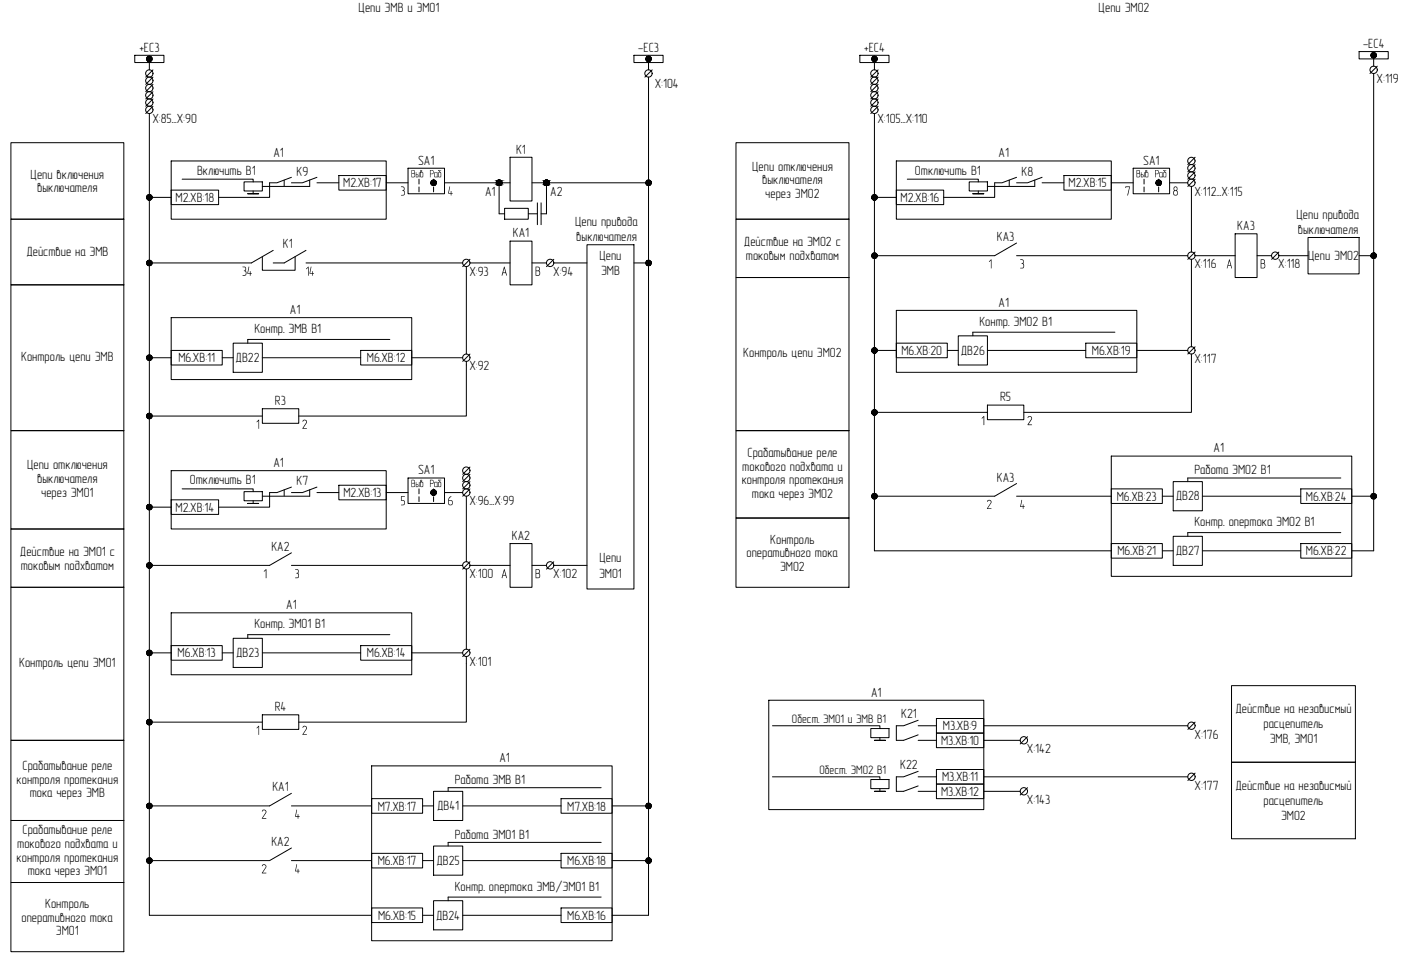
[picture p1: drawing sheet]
<svg xmlns="http://www.w3.org/2000/svg" width="384mm" height="264mm" viewBox="0 0 384 264" stroke-linecap="round" stroke-linejoin="round" font-family="sans-serif">
<g fill="none" stroke="#000" stroke-width=".27">
<path d="M37 15.2h8v2h-8zM41 16.2v3M42 19.2l-2 2M174 15.2h8v2h-8zM178 16.2v3M179 19.2l-2 2M236 15.2h8v2h-8zM240 16.2v3M241 19.2l-2 2M373 14.2h8v2h-8zM377 15.2v3M378 18.2l-2 2"/>
<path d="M3 39.2h31v21h-31zM41 31.2v220h61M42 21.2l-2 2M42 23.2l-2 2M42 25.2l-2 2M42 27.2l-2 2M42 29.2l-2 2M178 21.2v230h-10M202 39.2h31v21h-31zM240 31.2v119.9h65M241 21.2l-2 2M241 23.2l-2 2"/>
<path d="M241 25.2l-2 2M241 27.2l-2 2M241 29.2l-2 2M377 20.2v130.9h-6M41 54.2h6M47 52.2h13v4h-13zM47 44.2h59v16h-59zM50 49.2h19.5v.7M67 49.9h5v2.5h-5zM69.5 52.4v.8M71 53.2h-3h3M78 49.4v1.7"/>
<path d="M80 48.7l-4 1.5h-2v4h-14M85 49.4v1.8h-13M87 48.7l-4 1.5h-3M87 50.2h6M93 48.2h13v4h-13zM106 50.2h6M112 46.2h10v7h-10zM115 49.2v1.3M115 51.3v1.4M119 49.2v1.3M119 51.3v1.4M122 50.2h18"/>
<path d="M137 50.2v8.5h1.5M138.5 57.2h6.5v3h-6.5zM140 43.2h6v12h-6zM145 58.7h2.5M146 50.2h32M147.5 55.7v6M148.5 55.7v6M150 50.2v8.5h-1.5M240 54.2h6M246 44.2h59v16h-59zM246 52.2h13v4h-13zM249 49.2h19.5v.7"/>
<path d="M266 49.9h5v2.5h-5zM268.5 52.4v.8M270 53.2h-3h3M277 49.4v1.7M279 48.7l-4 1.5h-2v4h-14M284 49.4v1.8h-13M286 48.7l-4 1.5h-3M286 50.2h6M292 48.2h13v4h-13zM305 50.2h6M311 46.2h10v7h-10zM314 49.2v1.3"/>
<path d="M314 51.3v1.4M318 49.2v1.3M318 51.3v1.4M321 50.2h5M327 51.2v18M328 43.2l-2 2M328 45.2l-2 2M328 47.2l-2 2M328 49.2l-2 2M3 60.2h31v18h-31zM3 78.2h31v40h-31zM72 70.4v3.8h9v-3.8"/>
<path d="M75 68.7l-6 3.5h-28M84 68.7l-6 3.5h-3M84 72.2h43M128 73.2v24M129 72.2h11M129 71.2l-2 2M140 66.2h6v12h-6zM146 72.2h4M152 72.2h9.1M152 71.2l-2 2M161.1 67.2h12.9v94.4h-12.9zM174 72.2h4"/>
<path d="M202 60.2h31v16h-31zM202 76.2h31v42h-31zM279 66.7l-6 3.5h-33M279 70.2h47M327 71.2v24M328 70.2h11M328 69.2l-2 2M339 64.2h6v12h-6zM345 70.2h4M351 70.2h8M351 69.2l-2 2M359 65.2h14v10h-14z"/>
<path d="M373 70.2h4M41 98.2h6M47 87.2h66v17h-66zM47 96.2h14v4h-14zM61 98.2h3M64 94.2h8v8h-8zM72 98.2h27M99 96.2h14v4h-14zM107 93.2h-39v1M113 98.2h14M128 99.2v15h-46M129 97.2l-2 2"/>
<path d="M240 96.2h6M246 85.2h66v17h-66zM246 94.2h14v4h-14zM260 96.2h3M263 92.2h8v8h-8zM271 96.2h27M298 94.2h14v4h-14zM306 91.2h-39v1M312 96.2h14M327 97.2v16h-46M328 95.2l-2 2M3 118.2h31v27h-31z"/>
<path d="M41 114.2h31M72 112.2h10v4h-10zM202 118.2h31v24h-31zM240 113.2h31M271 111.2h10v4h-10zM41 139.2h6M47 137.2h13v4h-13zM47 129.2h59v16h-59zM50 134.1h19.5v.8M67 134.9h5v2.5h-5zM69.5 137.4v.8M71 138.2h-3h3"/>
<path d="M78 134.4v1.7M80 133.7l-4 1.5h-2v4h-14M85 134.4v1.8h-13M87 133.7l-4 1.5h-3M87 135.2h6M93 133.2h13v4h-13zM106 135.2h6M112 131.2h10v7h-10zM115 134.1v1.4M115 136.3v1.3M119 134.1v1.4M119 136.3v1.3"/>
<path d="M122 135.2h5M128 136.2v18M129 128.2l-2 1.9M129 130.1l-2 2.1M129 132.2l-2 1.9M129 134.1l-2 2.1M279 132.7l-6 3.5h-33M279 136.2h26M305 125.2h66v33h-66zM305 134.1h14v4.1h-14zM319 136.2h3M322 132.2h8v8h-8z"/>
<path d="M330 136.2h27M357 134.1h14v4.1h-14zM368 131.2h-42v1M371 136.2h6M3 145.2h31v16h-31zM80 151.7l-6 3.4h-33M80 155.1h47M128 156.2v22M129 155.1h11M129 154.2l-2 2M140 149.2h6v12h-6zM146 155.1h4"/>
<path d="M152 155.1h9.1M152 154.2l-2 2M202 142.2h31v19h-31zM305 149.2h14v4h-14zM319 151.1h3M322 147.2h8v7.9h-8zM330 151.1h27M357 149.2h14v4h-14zM368 146.2h-42v1M3 161.2h31v42h-31zM41 179.2h6M47 168.2h66v17h-66z"/>
<path d="M47 177.2h14v4h-14zM61 179.2h3M64 175.1h8v8.1h-8zM72 179.2h27M99 177.2h14v4h-14zM107 174.2h-39v.9M113 179.2h14M129 178.2l-2 2M41 198.2h31M72 196.1h10v4h-10zM128 180.2v18h-46M211 192.1h59v30.1h-59z"/>
<path d="M212 199.2h29.5v.7M239 199.9h5v2.5h-5zM252 197.6l-4 1.6h-2v4h2l4-1.5M252 199.2h5M257 197.2h13v4h-13zM270 199.2h56M328 198.2l-2 1.9M338 188.1h34v21.1h-34zM3 203.2h31v21.9h-31zM80 217.7l-6 3.4h-33M102 210.2h66v47.9h-66zM102 219.2h14v4h-14z"/>
<path d="M119 217.1h8v8h-8zM154 219.2h14v4h-14zM165 216.1h-42v1M212 213.2h29.5v.7M239 213.9h5v2.5h-5zM241.5 202.4v.8M241.5 216.4v.7M243 203.2h-3h3M243 217.1h-3h3M252 211.7l-4 1.5h-2v3.9h2l4-1.4M252 203.2h5M252 213.2h5"/>
<path d="M252 217.1h5M257 201.2h13v4h-13zM257 211.2h13v4h-13zM257 215.2h13v4h-13zM270 203.2h10M270 213.2h56M270 217.1h10M282 202.2l-2 1.9M282 216.1l-2 2.1M328 212.1l-2 2.1M338 209.2h34v21h-34zM3 225.1h31v17.1h-31z"/>
<path d="M80 232.7l-6 3.5h-33M80 236.2h22M80 221.1h22M102 234.2h14v4h-14zM116 236.2h3M116 221.1h3M119 232.2h8v8h-8zM127 236.2h27M127 221.1h27M154 234.2h14v4h-14zM165 231.2h-42v1M168 236.2h10"/>
<path d="M168 221.1h10M3 242.2h31v18.9h-31zM102 249.1h14v4h-14zM116 251.2h3M119 247.2h8v8h-8zM127 251.2h27M154 249.1h14v4h-14zM165 246.2h-42v1"/>
<circle cx="377" cy="19.2" r="1.01"/>
<circle cx="41" cy="24.2" r="1.01"/>
<circle cx="41" cy="30.1" r="1.01"/>
<circle cx="41" cy="22.1" r="1.01"/>
<circle cx="41" cy="28.2" r="1.01"/>
<circle cx="41" cy="20.2" r="1.01"/>
<circle cx="41" cy="26.1" r="1.01"/>
<circle cx="178" cy="20.2" r="1.01"/>
<circle cx="240" cy="20.2" r="1.01"/>
<circle cx="240" cy="22.1" r="1.01"/>
<circle cx="240" cy="24.2" r="1.01"/>
<circle cx="240" cy="26.1" r="1.01"/>
<circle cx="240" cy="28.2" r="1.01"/>
<circle cx="240" cy="30.1" r="1.01"/>
<circle cx="137" cy="50.1" r=".75"/>
<circle cx="150" cy="50.1" r=".75"/>
<circle cx="327" cy="44.2" r="1.01"/>
<circle cx="327" cy="48.2" r="1.01"/>
<circle cx="327" cy="46.1" r="1.01"/>
<circle cx="327" cy="50.1" r="1.01"/>
<circle cx="128" cy="72.1" r="1.01"/>
<circle cx="151" cy="72.1" r="1.01"/>
<circle cx="327" cy="70.2" r="1.01"/>
<circle cx="350" cy="70.2" r="1.01"/>
<circle cx="128" cy="98.2" r="1.01"/>
<circle cx="327" cy="96.1" r="1.01"/>
<circle cx="128" cy="135.2" r="1.01"/>
<circle cx="128" cy="133.1" r="1.01"/>
<circle cx="128" cy="129.1" r="1.01"/>
<circle cx="128" cy="131.2" r="1.01"/>
<circle cx="128" cy="155.1" r="1.01"/>
<circle cx="151" cy="155.1" r="1.01"/>
<circle cx="128" cy="179.1" r="1.01"/>
<circle cx="327" cy="199.1" r="1.01"/>
<circle cx="281" cy="203.1" r="1.01"/>
<circle cx="281" cy="217.1" r="1.01"/>
<circle cx="327" cy="213.2" r="1.01"/>
</g>
<g fill="#000" stroke="#000" stroke-width=".27">
<path d="M136.8 50.9h.4zM136.9 49.4h.2zM149.8 50.9h.4zM149.9 49.4h.2z"/>
<path d="M40.3 15.9l-.1 .3h.8zM40.2 16.2h.8l-.7 .2zM40.3 16.4l.1 .2 .6-.4z"/>
<path d="M40.4 16.6l.1 .2 .5-.6zM41 16.2l-.2 .7-.3-.1zM41 16.2l-.2 .7h.2z"/>
<path d="M40.5 15.6l.5 .6-.2-.8zM40.5 15.6l.5 .6-.6-.5zM40.4 15.7l-.1 .2 .7 .3z"/>
<path d="M41 16.2v.7h.2zM41 16.2l.4 .6-.2 .1zM41 16.2l.4 .6 .2-.2z"/>
<path d="M41.2 15.4l-.2 .8 .4-.6zM41 15.4h.2l-.2 .8zM40.8 15.4l.2 .8v-.8z"/>
<path d="M41 16.2l.6 .4 .1-.2zM41 16.2h.7v.2z"/>
<path d="M41 16.2h.7v-.3zM41 16.2l.6-.5 .1 .2zM41.4 15.6l-.4 .6 .6-.5z"/>
<path d="M177.3 15.9l-.1 .3h.8zM177.2 16.2h.8l-.7 .2zM177.3 16.4l.1 .2 .6-.4z"/>
<path d="M177.4 16.6l.1 .2 .5-.6zM178 16.2l-.3 .7-.2-.1zM178 16.2l-.3 .7h.3z"/>
<path d="M177.5 15.6l.5 .6-.3-.8zM177.5 15.6l.5 .6-.6-.5zM177.4 15.7l-.1 .2 .7 .3z"/>
<path d="M178 16.2v.7h.2zM178 16.2l.4 .6-.2 .1zM178 16.2l.4 .6 .2-.2z"/>
<path d="M178.2 15.4l-.2 .8 .4-.6zM178 15.4h.2l-.2 .8zM177.7 15.4l.3 .8v-.8z"/>
<path d="M178 16.2l.6 .4 .1-.2zM178 16.2h.7v.2z"/>
<path d="M178 16.2h.7v-.3zM178 16.2l.6-.5 .1 .2zM178.4 15.6l-.4 .6 .6-.5z"/>
<path d="M239.3 15.9l-.1 .3h.8zM239.2 16.2h.8l-.7 .2zM239.3 16.4l.1 .2 .6-.4z"/>
<path d="M239.4 16.6l.2 .2 .4-.6zM240 16.2l-.3 .7-.1-.1zM240 16.2l-.3 .7h.3z"/>
<path d="M239.6 15.6l.4 .6-.3-.8zM239.6 15.6l.4 .6-.6-.5zM239.4 15.7l-.1 .2 .7 .3z"/>
<path d="M240 16.2v.7h.2zM240 16.2l.4 .6-.2 .1zM240 16.2l.4 .6 .2-.2z"/>
<path d="M240.2 15.4l-.2 .8 .4-.6zM240 15.4h.2l-.2 .8zM239.7 15.4l.3 .8v-.8z"/>
<path d="M240 16.2l.6 .4 .1-.2zM240 16.2h.7v.2z"/>
<path d="M240 16.2h.7v-.3zM240 16.2l.6-.5 .1 .2zM240.4 15.6l-.4 .6 .6-.5z"/>
<path d="M376.3 14.9l-.1 .3h.8zM376.2 15.2h.8l-.7 .2zM376.3 15.4l.1 .2 .6-.4z"/>
<path d="M376.4 15.6l.1 .2 .5-.6zM377 15.2l-.2 .7-.3-.1zM377 15.2l-.2 .7h.2z"/>
<path d="M376.5 14.6l.5 .6-.2-.7zM376.5 14.6l.5 .6-.6-.5zM376.4 14.7l-.1 .2 .7 .3z"/>
<path d="M377 15.2v.7h.2zM377 15.2l.4 .6-.2 .1zM377 15.2l.4 .6 .2-.2z"/>
<path d="M377.2 14.5l-.2 .7 .4-.6zM377 14.4l.2 .1-.2 .7zM376.8 14.5l.2 .7v-.8z"/>
<path d="M377 15.2l.6 .4 .1-.2zM377 15.2h.7v.2z"/>
<path d="M377 15.2h.7v-.3zM377 15.2l.6-.5 .1 .2zM377.4 14.6l-.4 .6 .6-.5z"/>
<path d="M40.3 53.9l-.1 .3h.8zM40.2 54.2h.8l-.7 .2zM40.3 54.4l.1 .2 .6-.4z"/>
<path d="M40.4 54.6l.1 .2 .5-.6zM41 54.2l-.2 .7-.3-.1zM41 54.2l-.2 .7h.2z"/>
<path d="M40.5 53.5l.5 .7-.2-.8zM40.5 53.5l.5 .7-.6-.5zM40.4 53.7l-.1 .2 .7 .3z"/>
<path d="M41 54.2v.7h.2zM41 54.2l.4 .6-.2 .1zM41 54.2l.4 .6 .2-.2z"/>
<path d="M41.2 53.4l-.2 .8 .4-.7zM41 53.4h.2l-.2 .8zM40.8 53.4l.2 .8v-.8z"/>
<path d="M41 54.2l.6 .4 .1-.2zM41 54.2h.7v.2z"/>
<path d="M41 54.2h.7v-.3zM41 54.2l.6-.5 .1 .2zM41.4 53.5l-.4 .7 .6-.5z"/>
<path d="M118.3 49.9l-.1 .3h.8zM118.2 50.2h.8l-.7 .2zM118.3 50.4l.1 .2 .6-.4z"/>
<path d="M118.4 50.6l.1 .2 .5-.6zM119 50.2l-.2 .7-.3-.1zM119 50.2l-.2 .7h.2z"/>
<path d="M118.5 49.5l.5 .7-.2-.8zM118.4 49.7l.1-.2 .5 .7zM118.4 49.7l-.1 .2 .7 .3z"/>
<path d="M119 50.2v.7h.2zM119 50.2l.4 .6-.2 .1zM119 50.2l.4 .6 .2-.2z"/>
<path d="M119.2 49.4l-.2 .8 .4-.7zM119 49.4h.2l-.2 .8zM118.8 49.4l.2 .8v-.8z"/>
<path d="M119 50.2l.6 .4 .1-.2zM119 50.2h.7v.2z"/>
<path d="M119 50.2h.7v-.3zM119 50.2l.6-.5 .1 .2zM119.4 49.5l-.4 .7 .6-.5z"/>
<path d="M136.8 50.9h.3zM136.9 50.9h.2z"/>
<path d="M136.9 49.4h.3zM136.8 49.4h.4z"/>
<path d="M136.8 49.4l.4 .1zM136.7 49.5h.5z"/>
<path d="M136.7 49.5h.6zM136.7 49.5h.6z"/>
<path d="M136.7 50.9h.5zM136.7 50.9h.5z"/>
<path d="M136.7 49.5h.7zM136.6 49.5h.8z"/>
<path d="M136.7 50.8h.6zM136.7 50.8l.5 .1z"/>
<path d="M136.6 49.5h.8zM136.6 49.5h.8z"/>
<path d="M136.6 50.8h.8zM136.6 50.8h.7z"/>
<path d="M136.6 49.5l.9 .1zM136.5 49.6h1z"/>
<path d="M136.6 50.8h.8zM136.6 50.8h.8z"/>
<path d="M136.5 49.6l1 .1zM136.5 49.6l1 .1z"/>
<path d="M136.5 50.7h1zM136.5 50.7l.9 .1z"/>
<path d="M136.5 49.7h1.1zM136.4 49.7h1.2z"/>
<path d="M136.5 50.7h1zM136.5 50.7h1z"/>
<path d="M136.4 49.7l1.2 .1zM136.4 49.7l1.2 .1z"/>
<path d="M136.4 50.6h1.2zM136.4 50.6l1.1 .1z"/>
<path d="M136.4 49.8h1.3zM136.4 49.8h1.3z"/>
<path d="M136.4 50.6h1.2zM136.4 50.6h1.2z"/>
<path d="M136.3 49.8l1.4 .1zM136.3 49.8l1.4 .1z"/>
<path d="M136.3 50.5h1.4zM136.3 50.5l1.3 .1z"/>
<path d="M136.3 49.9h1.4zM136.3 49.9h1.4z"/>
<path d="M136.3 50.4h1.4zM136.3 50.4l1.4 .1z"/>
<path d="M136.3 49.9l1.4 .1zM136.3 49.9l1.4 .1z"/>
<path d="M136.3 50.4h1.4zM136.3 50.4h1.4z"/>
<path d="M136.3 50l1.4 .1zM136.3 50l1.4 .1z"/>
<path d="M136.2 50.1l1.5 .1zM136.2 50.1l1.5 .1z"/>
<path d="M136.2 50.2l1.5 .1zM136.2 50.2l1.5 .1z"/>
<path d="M136.3 50.3h1.4zM136.3 50.3l1.4 .1z"/>
<path d="M136.2 50.2h1.5zM136.2 50.2h1.5z"/>
<path d="M149.8 50.9h.3zM149.9 50.9h.2z"/>
<path d="M149.9 49.4h.3zM149.8 49.4h.4z"/>
<path d="M149.8 49.4l.4 .1zM149.7 49.5h.5z"/>
<path d="M149.7 49.5h.6zM149.7 49.5h.6z"/>
<path d="M149.7 50.9h.5zM149.7 50.9h.5z"/>
<path d="M149.7 49.5h.7zM149.6 49.5h.8z"/>
<path d="M149.7 50.8h.6zM149.7 50.8l.5 .1z"/>
<path d="M149.6 49.5h.8zM149.6 49.5h.8z"/>
<path d="M149.6 50.8h.8zM149.6 50.8h.7z"/>
<path d="M149.6 49.5l.9 .1zM149.5 49.6h1z"/>
<path d="M149.6 50.8h.8zM149.6 50.8h.8z"/>
<path d="M149.5 49.6l1 .1zM149.5 49.6l1 .1z"/>
<path d="M149.5 50.7h1zM149.5 50.7l.9 .1z"/>
<path d="M149.4 49.7h1.2zM149.4 49.7h1.2z"/>
<path d="M149.4 50.7h1.1zM149.4 50.7h1.1z"/>
<path d="M149.4 49.7l1.2 .1zM149.4 49.7l1.2 .1z"/>
<path d="M149.4 50.6h1.2zM149.4 50.6l1.1 .1z"/>
<path d="M149.4 49.8h1.3zM149.4 49.8h1.3z"/>
<path d="M149.4 50.6h1.2zM149.4 50.6h1.2z"/>
<path d="M149.3 49.8l1.4 .1zM149.3 49.8l1.4 .1z"/>
<path d="M149.3 50.5h1.4zM149.3 50.5l1.3 .1z"/>
<path d="M149.3 49.9h1.4zM149.3 49.9h1.4z"/>
<path d="M149.3 50.4h1.4zM149.3 50.4l1.4 .1z"/>
<path d="M149.3 49.9l1.4 .1zM149.3 49.9l1.4 .1z"/>
<path d="M149.3 50.4h1.4zM149.3 50.4h1.4z"/>
<path d="M149.3 50l1.4 .1zM149.3 50l1.4 .1z"/>
<path d="M149.3 50.3h1.4zM149.3 50.3l1.4 .1z"/>
<path d="M149.2 50.1l1.5 .1zM149.2 50.1l1.5 .1z"/>
<path d="M149.2 50.2h1.5zM149.2 50.2h1.5z"/>
<path d="M149.2 50.2h1.5zM149.2 50.2l1.5 .1z"/>
<path d="M177.3 49.9l-.1 .3h.8zM177.2 50.2h.8l-.7 .2zM177.3 50.4l.1 .2 .6-.4z"/>
<path d="M177.4 50.6l.1 .2 .5-.6zM178 50.2l-.3 .7-.2-.1zM178 50.2l-.3 .7h.3z"/>
<path d="M177.5 49.5l.5 .7-.3-.8zM177.5 49.5l.5 .7-.6-.5zM177.4 49.7l-.1 .2 .7 .3z"/>
<path d="M178 50.2v.7h.2zM178 50.2l.4 .6-.2 .1zM178 50.2l.4 .6 .2-.2z"/>
<path d="M178.2 49.4l-.2 .8 .4-.7zM178 49.4h.2l-.2 .8zM177.7 49.4l.3 .8v-.8z"/>
<path d="M178 50.2l.6 .4 .1-.2zM178 50.2h.7v.2z"/>
<path d="M178 50.2h.7v-.3zM178 50.2l.6-.5 .1 .2zM178.4 49.5l-.4 .7 .6-.5z"/>
<path d="M239.3 53.9l-.1 .3h.8zM239.2 54.2h.8l-.7 .2zM239.3 54.4l.1 .2 .6-.4z"/>
<path d="M239.4 54.6l.2 .2 .4-.6zM240 54.2l-.3 .7-.1-.1zM240 54.2l-.3 .7h.3z"/>
<path d="M239.6 53.5l.4 .7-.3-.8zM239.6 53.5l.4 .7-.6-.5zM239.4 53.7l-.1 .2 .7 .3z"/>
<path d="M240 54.2v.7h.2zM240 54.2l.4 .6-.2 .1zM240 54.2l.4 .6 .2-.2z"/>
<path d="M240.2 53.4l-.2 .8 .4-.7zM240 53.4h.2l-.2 .8zM239.7 53.4l.3 .8v-.8z"/>
<path d="M240 54.2l.6 .4 .1-.2zM240 54.2h.7v.2z"/>
<path d="M240 54.2h.7v-.3zM240 54.2l.6-.5 .1 .2zM240.4 53.5l-.4 .7 .6-.5z"/>
<path d="M317.3 49.9l-.1 .3h.8zM317.2 50.2h.8l-.7 .2zM317.3 50.4l.1 .2 .6-.4z"/>
<path d="M317.4 50.6l.1 .2 .5-.6zM318 50.2l-.3 .7-.2-.1zM318 50.2l-.3 .7h.3z"/>
<path d="M317.5 49.5l.5 .7-.3-.8zM317.5 49.5l.5 .7-.6-.5zM317.4 49.7l-.1 .2 .7 .3z"/>
<path d="M318 50.2v.7h.2zM318 50.2l.4 .6-.2 .1zM318 50.2l.4 .6 .2-.2z"/>
<path d="M318.2 49.4l-.2 .8 .4-.7zM318 49.4h.2l-.2 .8zM317.7 49.4l.3 .8v-.8z"/>
<path d="M318 50.2l.6 .4 .1-.2zM318 50.2h.7v.2z"/>
<path d="M318 50.2h.7v-.3zM318 50.2l.6-.5 .1 .2zM318.4 49.5l-.4 .7 .6-.5z"/>
<path d="M40.3 71.9l-.1 .3h.8zM40.2 72.2h.8l-.7 .2zM40.3 72.4l.1 .2 .6-.4z"/>
<path d="M40.4 72.6l.1 .2 .5-.6zM41 72.2l-.2 .7-.3-.1zM41 72.2l-.2 .7h.2z"/>
<path d="M40.5 71.6l.5 .6-.2-.7zM40.5 71.6l.5 .6-.6-.5zM40.4 71.7l-.1 .2 .7 .3z"/>
<path d="M41 72.2v.7h.2zM41 72.2l.4 .6-.2 .1zM41 72.2l.4 .6 .2-.2z"/>
<path d="M41.2 71.5l-.2 .7 .4-.6zM41 71.4l.2 .1-.2 .7zM40.8 71.5l.2 .7v-.8z"/>
<path d="M41 72.2l.6 .4 .1-.2zM41 72.2h.7v.2z"/>
<path d="M41 72.2h.7v-.3zM41 72.2l.6-.5 .1 .2zM41.4 71.6l-.4 .6 .6-.5z"/>
<path d="M177.3 71.9l-.1 .3h.8zM177.2 72.2h.8l-.7 .2zM177.3 72.4l.1 .2 .6-.4z"/>
<path d="M177.4 72.6l.1 .2 .5-.6zM178 72.2l-.3 .7-.2-.1zM178 72.2l-.3 .7h.3z"/>
<path d="M177.5 71.6l.5 .6-.3-.7zM177.5 71.6l.5 .6-.6-.5zM177.4 71.7l-.1 .2 .7 .3z"/>
<path d="M178 72.2v.7h.2zM178 72.2l.4 .6-.2 .1zM178 72.2l.4 .6 .2-.2z"/>
<path d="M178.2 71.5l-.2 .7 .4-.6zM178 71.4l.2 .1-.2 .7zM177.7 71.5l.3 .7v-.8z"/>
<path d="M178 72.2l.6 .4 .1-.2zM178 72.2h.7v.2z"/>
<path d="M178 72.2h.7v-.3zM178 72.2l.6-.5 .1 .2zM178.4 71.6l-.4 .6 .6-.5z"/>
<path d="M239.3 69.9l-.1 .3h.8zM239.2 70.2h.8l-.7 .2zM239.3 70.4l.1 .2 .6-.4z"/>
<path d="M239.4 70.6l.2 .2 .4-.6zM240 70.2l-.3 .7-.1-.1zM240 70.2l-.3 .7h.3z"/>
<path d="M239.6 69.5l.4 .7-.3-.8zM239.6 69.5l.4 .7-.6-.5zM239.4 69.7l-.1 .2 .7 .3z"/>
<path d="M240 70.2v.7h.2zM240 70.2l.4 .6-.2 .1zM240 70.2l.4 .6 .2-.2z"/>
<path d="M240.2 69.4l-.2 .8 .4-.7zM240 69.4h.2l-.2 .8zM239.7 69.4l.3 .8v-.8z"/>
<path d="M240 70.2l.6 .4 .1-.2zM240 70.2h.7v.2z"/>
<path d="M240 70.2h.7v-.3zM240 70.2l.6-.5 .1 .2zM240.4 69.5l-.4 .7 .6-.5z"/>
<path d="M376.3 69.9l-.1 .3h.8zM376.2 70.2h.8l-.7 .2zM376.3 70.4l.1 .2 .6-.4z"/>
<path d="M376.4 70.6l.1 .2 .5-.6zM377 70.2l-.2 .7-.3-.1zM377 70.2l-.2 .7h.2z"/>
<path d="M376.5 69.5l.5 .7-.2-.8zM376.5 69.5l.5 .7-.6-.5zM376.4 69.7l-.1 .2 .7 .3z"/>
<path d="M377 70.2v.7h.2zM377 70.2l.4 .6-.2 .1zM377 70.2l.4 .6 .2-.2z"/>
<path d="M377.2 69.4l-.2 .8 .4-.7zM377 69.4h.2l-.2 .8zM376.8 69.4l.2 .8v-.8z"/>
<path d="M377 70.2l.6 .4 .1-.2zM377 70.2h.7v.2z"/>
<path d="M377 70.2h.7v-.3zM377 70.2l.6-.5 .1 .2zM377.4 69.5l-.4 .7 .6-.5z"/>
<path d="M40.3 97.9l-.1 .3h.8zM40.2 98.2h.8l-.7 .2zM40.3 98.4l.1 .2 .6-.4z"/>
<path d="M40.4 98.6l.1 .2 .5-.6zM41 98.2l-.2 .7-.3-.1zM41 98.2l-.2 .7h.2z"/>
<path d="M40.5 97.6l.5 .6-.2-.8zM40.5 97.6l.5 .6-.6-.5zM40.4 97.7l-.1 .2 .7 .3z"/>
<path d="M41 98.2v.7h.2zM41 98.2l.4 .6-.2 .1zM41 98.2l.4 .6 .2-.2z"/>
<path d="M41.2 97.4l-.2 .8 .4-.6zM41 97.4h.2l-.2 .8zM40.8 97.4l.2 .8v-.8z"/>
<path d="M41 98.2l.6 .4 .1-.2zM41 98.2h.7v.2z"/>
<path d="M41 98.2h.7v-.3zM41 98.2l.6-.5 .1 .2zM41.4 97.6l-.4 .6 .6-.5z"/>
<path d="M239.3 95.9l-.1 .3h.8zM239.2 96.2h.8l-.7 .2zM239.3 96.4l.1 .2 .6-.4z"/>
<path d="M239.4 96.6l.2 .2 .4-.6zM240 96.2l-.3 .7-.1-.1zM240 96.2l-.3 .7h.3z"/>
<path d="M239.6 95.6l.4 .6-.3-.8zM239.4 95.7l.2-.1 .4 .6zM239.4 95.7l-.1 .2 .7 .3z"/>
<path d="M240 96.2v.7h.2zM240 96.2l.4 .6-.2 .1zM240 96.2l.4 .6 .2-.2z"/>
<path d="M240.2 95.4l-.2 .8 .4-.6zM240 95.4h.2l-.2 .8zM239.7 95.4l.3 .8v-.8z"/>
<path d="M240 96.2l.6 .4 .1-.2zM240 96.2h.7v.2z"/>
<path d="M240 96.2h.7v-.3zM240 96.2l.6-.5 .1 .2zM240.4 95.6l-.4 .6 .6-.5z"/>
<path d="M40.3 113.9l-.1 .3h.8zM40.2 114.2h.8l-.7 .2zM40.3 114.4l.1 .2 .6-.4z"/>
<path d="M40.4 114.6l.1 .2 .5-.6zM41 114.2l-.2 .7-.3-.1zM41 114.2l-.2 .7h.2z"/>
<path d="M40.5 113.6l.5 .6-.2-.8zM40.5 113.6l.5 .6-.6-.5zM40.4 113.7l-.1 .2 .7 .3z"/>
<path d="M41 114.2v.7h.2zM41 114.2l.4 .6-.2 .1zM41 114.2l.4 .6 .2-.2z"/>
<path d="M41.2 113.4l-.2 .8 .4-.6zM41 113.4h.2l-.2 .8zM40.8 113.4l.2 .8v-.8z"/>
<path d="M41 114.2l.6 .4 .1-.2zM41 114.2h.7v.2z"/>
<path d="M41 114.2h.7v-.3zM41 114.2l.6-.5 .1 .2zM41.4 113.6l-.4 .6 .6-.5z"/>
<path d="M239.3 112.9l-.1 .3h.8zM239.2 113.2h.8l-.7 .2zM239.3 113.4l.1 .2 .6-.4z"/>
<path d="M239.4 113.6l.2 .2 .4-.6zM240 113.2l-.3 .7-.1-.1zM240 113.2l-.3 .7h.3z"/>
<path d="M239.6 112.6l.4 .6-.3-.7zM239.4 112.7l.2-.1 .4 .6zM239.4 112.7l-.1 .2 .7 .3z"/>
<path d="M240 113.2v.7h.2zM240 113.2l.4 .6-.2 .1zM240 113.2l.4 .6 .2-.2z"/>
<path d="M240.2 112.5l-.2 .7 .4-.6zM240 112.4l.2 .1-.2 .7zM239.7 112.5l.3 .7v-.8z"/>
<path d="M240 113.2l.6 .4 .1-.2zM240 113.2h.7v.2z"/>
<path d="M240 113.2h.7v-.3zM240 113.2l.6-.5 .1 .2zM240.4 112.6l-.4 .6 .6-.5z"/>
<path d="M40.3 138.9l-.1 .3h.8zM40.2 139.2h.8l-.7 .2zM40.3 139.4l.1 .2 .6-.4z"/>
<path d="M40.4 139.6l.1 .2 .5-.6zM41 139.2l-.2 .7-.3-.1zM41 139.2l-.2 .7h.2z"/>
<path d="M40.5 138.6l.5 .6-.2-.8zM40.5 138.6l.5 .6-.6-.5zM40.4 138.7l-.1 .2 .7 .3z"/>
<path d="M41 139.2v.7h.2zM41 139.2l.4 .6-.2 .1zM41 139.2l.4 .6 .2-.2z"/>
<path d="M41.2 138.4l-.2 .8 .4-.6zM41 138.4h.2l-.2 .8zM40.8 138.4l.2 .8v-.8z"/>
<path d="M41 139.2l.6 .4 .1-.2zM41 139.2h.7v.2z"/>
<path d="M41 139.2h.7v-.3zM41 139.2l.6-.5 .1 .2zM41.4 138.6l-.4 .6 .6-.5z"/>
<path d="M118.3 134.9l-.1 .3h.8zM118.2 135.2h.8l-.7 .2zM118.3 135.4l.1 .2 .6-.4z"/>
<path d="M118.4 135.6l.1 .2 .5-.6zM119 135.2l-.2 .7-.3-.1zM119 135.2l-.2 .7h.2z"/>
<path d="M118.5 134.6l.5 .6-.2-.8zM118.4 134.7l.1-.1 .5 .6zM118.4 134.7l-.1 .2 .7 .3z"/>
<path d="M119 135.2v.7h.2zM119 135.2l.4 .6-.2 .1zM119 135.2l.4 .6 .2-.2z"/>
<path d="M119.2 134.4l-.2 .8 .4-.6zM119 134.4h.2l-.2 .8zM118.8 134.4l.2 .8v-.8z"/>
<path d="M119 135.2l.6 .4 .1-.2zM119 135.2h.7v.2z"/>
<path d="M119 135.2h.7v-.3zM119 135.2l.6-.5 .1 .2zM119.4 134.6l-.4 .6 .6-.5z"/>
<path d="M239.3 135.9l-.1 .3h.8zM239.2 136.2h.8l-.7 .2zM239.3 136.4l.1 .2 .6-.4z"/>
<path d="M239.4 136.6l.2 .2 .4-.6zM240 136.2l-.3 .7-.1-.1zM240 136.2l-.3 .7h.3z"/>
<path d="M239.6 135.5l.4 .7-.3-.8zM239.6 135.5l.4 .7-.6-.5zM239.4 135.7l-.1 .2 .7 .3z"/>
<path d="M240 136.2v.7h.2zM240 136.2l.4 .6-.2 .1zM240 136.2l.4 .6 .2-.2z"/>
<path d="M240.2 135.4l-.2 .8 .4-.7zM240 135.4h.2l-.2 .8zM239.7 135.4l.3 .8v-.8z"/>
<path d="M240 136.2l.6 .4 .1-.2zM240 136.2h.7v.2z"/>
<path d="M240 136.2h.7v-.3zM240 136.2l.6-.5 .1 .2zM240.4 135.5l-.4 .7 .6-.5z"/>
<path d="M376.3 135.9l-.1 .3h.8zM376.2 136.2h.8l-.7 .2zM376.3 136.4l.1 .2 .6-.4z"/>
<path d="M376.4 136.6l.1 .2 .5-.6zM377 136.2l-.2 .7-.3-.1zM377 136.2l-.2 .7h.2z"/>
<path d="M376.5 135.5l.5 .7-.2-.8zM376.5 135.5l.5 .7-.6-.5zM376.4 135.7l-.1 .2 .7 .3z"/>
<path d="M377 136.2v.7h.2zM377 136.2l.4 .6-.2 .1zM377 136.2l.4 .6 .2-.2z"/>
<path d="M377.2 135.4l-.2 .8 .4-.7zM377 135.4h.2l-.2 .8zM376.8 135.4l.2 .8v-.8z"/>
<path d="M377 136.2l.6 .4 .1-.2zM377 136.2h.7v.2z"/>
<path d="M377 136.2h.7v-.3zM377 136.2l.6-.5 .1 .2zM377.4 135.5l-.4 .7 .6-.5z"/>
<path d="M40.3 154.9l-.1 .2h.8zM40.2 155.1h.8l-.7 .3zM40.3 155.4l.1 .2 .6-.5z"/>
<path d="M40.4 155.6l.1 .2 .5-.7zM41 155.1l-.2 .8-.3-.1zM41 155.1l-.2 .8h.2z"/>
<path d="M40.5 154.6l.5 .5-.2-.7zM40.5 154.6l.5 .5-.6-.4zM40.4 154.7l-.1 .2 .7 .2z"/>
<path d="M41 155.1v.8h.2zM41 155.1l.4 .7-.2 .1zM41 155.1l.4 .7 .2-.2z"/>
<path d="M41.2 154.4l-.2 .7 .4-.5zM41 154.4h.2l-.2 .7zM40.8 154.4l.2 .7v-.7z"/>
<path d="M41 155.1l.6 .5 .1-.2zM41 155.1h.7v.3z"/>
<path d="M41 155.1h.7v-.2zM41 155.1l.6-.4 .1 .2zM41.4 154.6l-.4 .5 .6-.4z"/>
<path d="M40.3 178.9l-.1 .3h.8zM40.2 179.2h.8l-.7 .2zM40.3 179.4l.1 .2 .6-.4z"/>
<path d="M40.4 179.6l.1 .2 .5-.6zM41 179.2l-.2 .7-.3-.1zM41 179.2l-.2 .7h.2z"/>
<path d="M40.5 178.6l.5 .6-.2-.7zM40.4 178.7l.1-.1 .5 .6zM40.4 178.7l-.1 .2 .7 .3z"/>
<path d="M41 179.2v.7h.2zM41 179.2l.4 .6-.2 .1zM41 179.2l.4 .6 .2-.2z"/>
<path d="M41.2 178.5l-.2 .7 .4-.6zM41 178.4l.2 .1-.2 .7zM40.8 178.5l.2 .7v-.8z"/>
<path d="M41 179.2l.6 .4 .1-.2zM41 179.2h.7v.2z"/>
<path d="M41 179.2h.7v-.3zM41 179.2l.6-.5 .1 .2zM41.4 178.6l-.4 .6 .6-.5z"/>
<path d="M40.3 197.9l-.1 .3h.8zM40.2 198.2h.8l-.7 .2zM40.3 198.4l.1 .2 .6-.4z"/>
<path d="M40.4 198.6l.1 .2 .5-.6zM41 198.2l-.2 .7-.3-.1zM41 198.2l-.2 .7h.2z"/>
<path d="M40.5 197.5l.5 .7-.2-.8zM40.5 197.5l.5 .7-.6-.5zM40.4 197.7l-.1 .2 .7 .3z"/>
<path d="M41 198.2v.7h.2zM41 198.2l.4 .6-.2 .1zM41 198.2l.4 .6 .2-.2z"/>
<path d="M41.2 197.4l-.2 .8 .4-.7zM41 197.4h.2l-.2 .8zM40.8 197.4l.2 .8v-.8z"/>
<path d="M41 198.2l.6 .4 .1-.2zM41 198.2h.7v.2z"/>
<path d="M41 198.2h.7v-.3zM41 198.2l.6-.5 .1 .2zM41.4 197.5l-.4 .7 .6-.5z"/>
<path d="M40.3 235.9l-.1 .3h.8zM40.2 236.2h.8l-.7 .2zM40.3 236.4l.1 .2 .6-.4z"/>
<path d="M40.3 220.9l-.1 .2h.8zM40.2 221.1h.8l-.7 .3zM40.3 221.4l.1 .2 .6-.5z"/>
<path d="M40.4 236.6l.1 .2 .5-.6zM41 236.2l-.2 .7-.3-.1zM41 236.2l-.2 .7h.2z"/>
<path d="M40.4 221.6l.1 .2 .5-.7zM41 221.1l-.2 .8-.3-.1zM41 221.1l-.2 .8h.2z"/>
<path d="M40.5 235.5l.5 .7-.2-.8zM40.5 235.5l.5 .7-.6-.5zM40.4 235.7l-.1 .2 .7 .3z"/>
<path d="M40.5 220.6l.5 .5-.2-.7zM40.5 220.6l.5 .5-.6-.4zM40.4 220.7l-.1 .2 .7 .2z"/>
<path d="M41 236.2v.7h.2zM41 236.2l.4 .6-.2 .1zM41 236.2l.4 .6 .2-.2z"/>
<path d="M41 221.1v.8h.2zM41 221.1l.4 .7-.2 .1zM41 221.1l.4 .7 .2-.2z"/>
<path d="M41.2 235.4l-.2 .8 .4-.7zM41 235.4h.2l-.2 .8zM40.8 235.4l.2 .8v-.8z"/>
<path d="M41.2 220.4l-.2 .7 .4-.5zM41 220.4h.2l-.2 .7zM40.8 220.4l.2 .7v-.7z"/>
<path d="M41 236.2l.6 .4 .1-.2zM41 236.2h.7v.2z"/>
<path d="M41 221.1l.6 .5 .1-.2zM41 221.1h.7v.3z"/>
<path d="M41 236.2h.7v-.3zM41 236.2l.6-.5 .1 .2zM41.4 235.5l-.4 .7 .6-.5z"/>
<path d="M41 221.1h.7v-.2zM41 221.1l.6-.4 .1 .2zM41.4 220.6l-.4 .5 .6-.4z"/>
<path d="M177.3 235.9l-.1 .3h.8zM177.2 236.2h.8l-.7 .2zM177.3 236.4l.1 .2 .6-.4z"/>
<path d="M177.3 220.9l-.1 .2h.8zM177.2 221.1h.8l-.7 .3zM177.3 221.4l.1 .2 .6-.5z"/>
<path d="M177.4 236.6l.1 .2 .5-.6zM178 236.2l-.3 .7-.2-.1zM178 236.2l-.3 .7h.3z"/>
<path d="M177.4 221.6l.1 .2 .5-.7zM178 221.1l-.3 .8-.2-.1zM178 221.1l-.3 .8h.3z"/>
<path d="M177.5 235.5l.5 .7-.3-.8zM177.5 235.5l.5 .7-.6-.5zM177.4 235.7l-.1 .2 .7 .3z"/>
<path d="M177.5 220.6l.5 .5-.3-.7zM177.5 220.6l.5 .5-.6-.4zM177.4 220.7l-.1 .2 .7 .2z"/>
<path d="M178 236.2v.7h.2zM178 236.2l.4 .6-.2 .1zM178 236.2l.4 .6 .2-.2z"/>
<path d="M178 221.1v.8h.2zM178 221.1l.4 .7-.2 .1zM178 221.1l.4 .7 .2-.2z"/>
<path d="M178.2 235.4l-.2 .8 .4-.7zM178 235.4h.2l-.2 .8zM177.7 235.4l.3 .8v-.8z"/>
<path d="M178.2 220.4l-.2 .7 .4-.5zM178 220.4h.2l-.2 .7zM177.7 220.4l.3 .7v-.7z"/>
<path d="M178 236.2l.6 .4 .1-.2zM178 236.2h.7v.2z"/>
<path d="M178 221.1l.6 .5 .1-.2zM178 221.1h.7v.3z"/>
<path d="M178 236.2h.7v-.3zM178 236.2l.6-.5 .1 .2zM178.4 235.5l-.4 .7 .6-.5z"/>
<path d="M178 221.1h.7v-.2zM178 221.1l.6-.4 .1 .2zM178.4 220.6l-.4 .5 .6-.4z"/>
</g>
<g font-size="3.7">
<text x="98.4" y="3.2">Цепи ЭМВ и ЭМО1</text>
<text x="301.5" y="3.2">Цепи ЭМО2</text>
<text x="38.3" y="14.2">+EC3</text>
<text x="175.2" y="14.2">-EC3</text>
<text x="237.2" y="14.2">+EC4</text>
<text x="374.1" y="13.2">-EC4</text>
<text x="377.8" y="22.7">X:119</text>
<text x="179.7" y="24.1">X:104</text>
<text x="41.8" y="33.7">X:85...X:90</text>
<text x="240.8" y="33.7">X:105...X:110</text>
<text x="54.1" y="47.9">Включить В1</text>
<text x="75" y="43.2">A1</text>
<text x="114.8" y="45.2">SA1</text>
<text x="141.6" y="42.2">K1</text>
<text x="206.4" y="46.8">Цепи отключения</text>
<text x="251.1" y="47.9">Отключить В1</text>
<text x="274.1" y="43.2">A1</text>
<text x="313.7" y="45.2">SA1</text>
<text x="8.4" y="49">Цепи включения</text>
<text x="10.2" y="52.8">выключателя</text>
<text x="81.4" y="48.2">K9</text>
<text x="94.2" y="51.4">М2.XВ:17</text>
<text x="109.9" y="53.7">3</text>
<text x="122.8" y="53.7">4</text>
<text x="133.1" y="53.7">A1</text>
<text x="151" y="53.7">A2</text>
<text x="209.2" y="50.5">выключателя</text>
<text x="280.4" y="48.2">K8</text>
<text x="293.3" y="51.4">М2.XВ:15</text>
<text x="308.7" y="53.7">7</text>
<text x="321.8" y="53.7">8</text>
<text x="327.8" y="53.7">X:112...X:115</text>
<text x="48.2" y="55.4">М2.XВ:18</text>
<text x="210" y="54.3">через ЭМО2</text>
<text x="247.2" y="55.4">М2.XВ:16</text>
<text x="355.8" y="60">Цепи привода</text>
<text x="140.7" y="65.2">KA1</text>
<text x="157.8" y="62">Цепи привода</text>
<text x="339.6" y="63.2">KA3</text>
<text x="356.2" y="64.2">выключателя</text>
<text x="7.2" y="70.3">Действие на ЭМВ</text>
<text x="77.6" y="68.2">K1</text>
<text x="158.2" y="66.2">выключателя</text>
<text x="164.5" y="71.3">Цепи</text>
<text x="204.2" y="67.5">Действие на ЭМО2 с</text>
<text x="204.7" y="71.3">токовым подхватом</text>
<text x="273.6" y="66.2">KA3</text>
<text x="359" y="71.2">Цепи ЭМО2</text>
<text x="66.4" y="75.7">34</text>
<text x="83.8" y="75.7">14</text>
<text x="128.8" y="75.7">X:93</text>
<text x="137.5" y="75.7">А</text>
<text x="146.8" y="75.7">B</text>
<text x="151.8" y="75.7">X:94</text>
<text x="164.9" y="75.5">ЭМВ</text>
<text x="271.2" y="73.7">1</text>
<text x="279.8" y="73.7">3</text>
<text x="327.8" y="73.7">X:116</text>
<text x="336.5" y="73.7">А</text>
<text x="345.8" y="73.7">B</text>
<text x="350.8" y="73.7">X:118</text>
<text x="79.6" y="86.2">A1</text>
<text x="268.8" y="89.4">Контр. ЭМО2 В1</text>
<text x="274.1" y="84.2">A1</text>
<text x="69.8" y="91.5">Контр. ЭМВ В1</text>
<text x="5.8" y="99.1">Контроль цепи ЭМВ</text>
<text x="48.9" y="99.4">M6.XВ:11</text>
<text x="64.7" y="99.3">ДВ22</text>
<text x="100.7" y="99.4">M6.XВ:12</text>
<text x="128.8" y="101.7">X:92</text>
<text x="204" y="98.1">Контроль цепи ЭМО2</text>
<text x="247.4" y="97.4">M6.XВ:20</text>
<text x="263.7" y="97.3">ДВ26</text>
<text x="299.7" y="97.4">M6.XВ:19</text>
<text x="327.8" y="99.7">X:117</text>
<text x="75.5" y="111.2">R3</text>
<text x="274.5" y="110.2">R5</text>
<text x="70.2" y="117.7">1</text>
<text x="82.8" y="117.7">2</text>
<text x="269.2" y="116.7">1</text>
<text x="281.8" y="116.7">2</text>
<text x="205.2" y="125.4">Срабатывание реле</text>
<text x="333" y="124.2">A1</text>
<text x="7.4" y="128.8">Цепи отключения</text>
<text x="75" y="128.2">A1</text>
<text x="114.8" y="130.1">SA1</text>
<text x="203.7" y="129.2">токового подхвата и</text>
<text x="327.8" y="130.1">Работа ЭМО2 В1</text>
<text x="10.2" y="132.5">выключателя</text>
<text x="11.3" y="136.3">через ЭМО1</text>
<text x="52.1" y="132.9">Отключить В1</text>
<text x="81.4" y="133.2">K7</text>
<text x="94.3" y="136.4">М2.XВ:13</text>
<text x="203.5" y="132.9">контроля протекания</text>
<text x="206.4" y="136.7">тока через ЭМО2</text>
<text x="273.6" y="132.2">KA3</text>
<text x="306.5" y="137.4">M6.XВ:23</text>
<text x="322.7" y="137.3">ДВ28</text>
<text x="358.4" y="137.4">M6.XВ:24</text>
<text x="48.2" y="140.4">М2.XВ:14</text>
<text x="109.9" y="138.7">5</text>
<text x="122.8" y="138.7">6</text>
<text x="128.8" y="138.7">X:96...X:99</text>
<text x="270.7" y="139.7">2</text>
<text x="279.8" y="139.7">4</text>
<text x="140.5" y="148.2">KA2</text>
<text x="211.4" y="149.2">Контроль</text>
<text x="327.8" y="144.4">Контр. опертока ЭМО2 В1</text>
<text x="5.4" y="152.5">Действие на ЭМО1 с</text>
<text x="74.5" y="151.1">KA2</text>
<text x="164.5" y="154.3">Цепи</text>
<text x="204.9" y="152.9">оперативного тока</text>
<text x="306.7" y="152.4">M6.XВ:21</text>
<text x="322.7" y="152.3">ДВ27</text>
<text x="358.4" y="152.4">M6.XВ:22</text>
<text x="5.7" y="156.3">токовым подхватом</text>
<text x="72.2" y="158.7">1</text>
<text x="80.8" y="158.7">3</text>
<text x="128.8" y="158.7">X:100</text>
<text x="137.5" y="158.7">А</text>
<text x="146.8" y="158.7">B</text>
<text x="151.8" y="158.7">X:102</text>
<text x="164.4" y="158.5">ЭМО1</text>
<text x="214.1" y="156.7">ЭМО2</text>
<text x="78.6" y="167.1">A1</text>
<text x="69.8" y="172.4">Контр. ЭМО1 В1</text>
<text x="5.3" y="183.1">Контроль цепи ЭМО1</text>
<text x="48.8" y="180.4">M6.XВ:13</text>
<text x="64.8" y="180.3">ДВ23</text>
<text x="100.7" y="180.4">M6.XВ:14</text>
<text x="128.8" y="182.7">X:101</text>
<text x="239.1" y="191.2">A1</text>
<text x="75.4" y="195.2">R4</text>
<text x="247.3" y="196.9">K21</text>
<text x="339" y="195.6">Действие на независмый</text>
<text x="70.2" y="201.7">1</text>
<text x="82.8" y="201.7">2</text>
<text x="258.8" y="200.4">M3.XВ:9</text>
<text x="327.8" y="202.7">X:176</text>
<text x="346.8" y="199.7">расцепитель</text>
<text x="348.5" y="203.9">ЭМВ, ЭМО1</text>
<text x="137" y="209.2">A1</text>
<text x="258.3" y="204.4">M3.XВ:10</text>
<text x="281.8" y="206.7">X:142</text>
<text x="4.6" y="215">контроля протекания</text>
<text x="6.2" y="211.3">Срабатывание реле</text>
<text x="124.8" y="215.2">Работа ЭМВ В1</text>
<text x="247.1" y="210.9">K22</text>
<text x="258.5" y="214.4">M3.XВ:11</text>
<text x="8.2" y="218.8">тока через ЭМВ</text>
<text x="74.7" y="217.1">KA1</text>
<text x="258.3" y="218.4">M3.XВ:12</text>
<text x="281.8" y="220.7">X:143</text>
<text x="327.8" y="216.7">X:177</text>
<text x="339" y="216.7">Действие на независмый</text>
<text x="346.8" y="220.9">расцепитель</text>
<text x="71.7" y="224.7">2</text>
<text x="80.8" y="224.7">4</text>
<text x="103.7" y="222.4">M7.XВ:17</text>
<text x="119.9" y="222.3">ДВ41</text>
<text x="155.7" y="222.4">M7.XВ:18</text>
<text x="351.6" y="225.1">ЭМО2</text>
<text x="4.7" y="232.7">токового подхвата и</text>
<text x="6.2" y="228.9">Срабатывание реле</text>
<text x="74.5" y="232.2">KA2</text>
<text x="124.8" y="230.1">Работа ЭМО1 В1</text>
<text x="4.6" y="236.4">контроля протекания</text>
<text x="71.7" y="239.7">2</text>
<text x="80.8" y="239.7">4</text>
<text x="103.7" y="237.4">M6.XВ:17</text>
<text x="119.8" y="237.3">ДВ25</text>
<text x="155.7" y="237.4">M6.XВ:18</text>
<text x="7.6" y="240.2">тока через ЭМО1</text>
<text x="124.8" y="244.4">Контр. опертока ЭМВ/ЭМО1 В1</text>
<text x="12.4" y="249.1">Контроль</text>
<text x="5.9" y="252.9">оперативного тока</text>
<text x="15.4" y="256.7">ЭМО1</text>
<text x="103.8" y="252.4">M6.XВ:15</text>
<text x="119.7" y="252.3">ДВ24</text>
<text x="155.7" y="252.4">M6.XВ:16</text>
</g>
<g font-size="3.4">
<text x="217.3" y="198.3">Обест. ЭМО1 и ЭМВ В1</text>
<text x="224.9" y="212.3">Обест. ЭМО2 В1</text>
</g>
<g font-size="2.9">
<text x="112.8" y="48.7">Выв</text>
<text x="117.8" y="48.7">Раб</text>
<text x="311.8" y="48.7">Выв</text>
<text x="316.9" y="48.7">Раб</text>
<text x="112.8" y="133.7">Выв</text>
<text x="117.8" y="133.7">Раб</text>
</g>
</svg>
